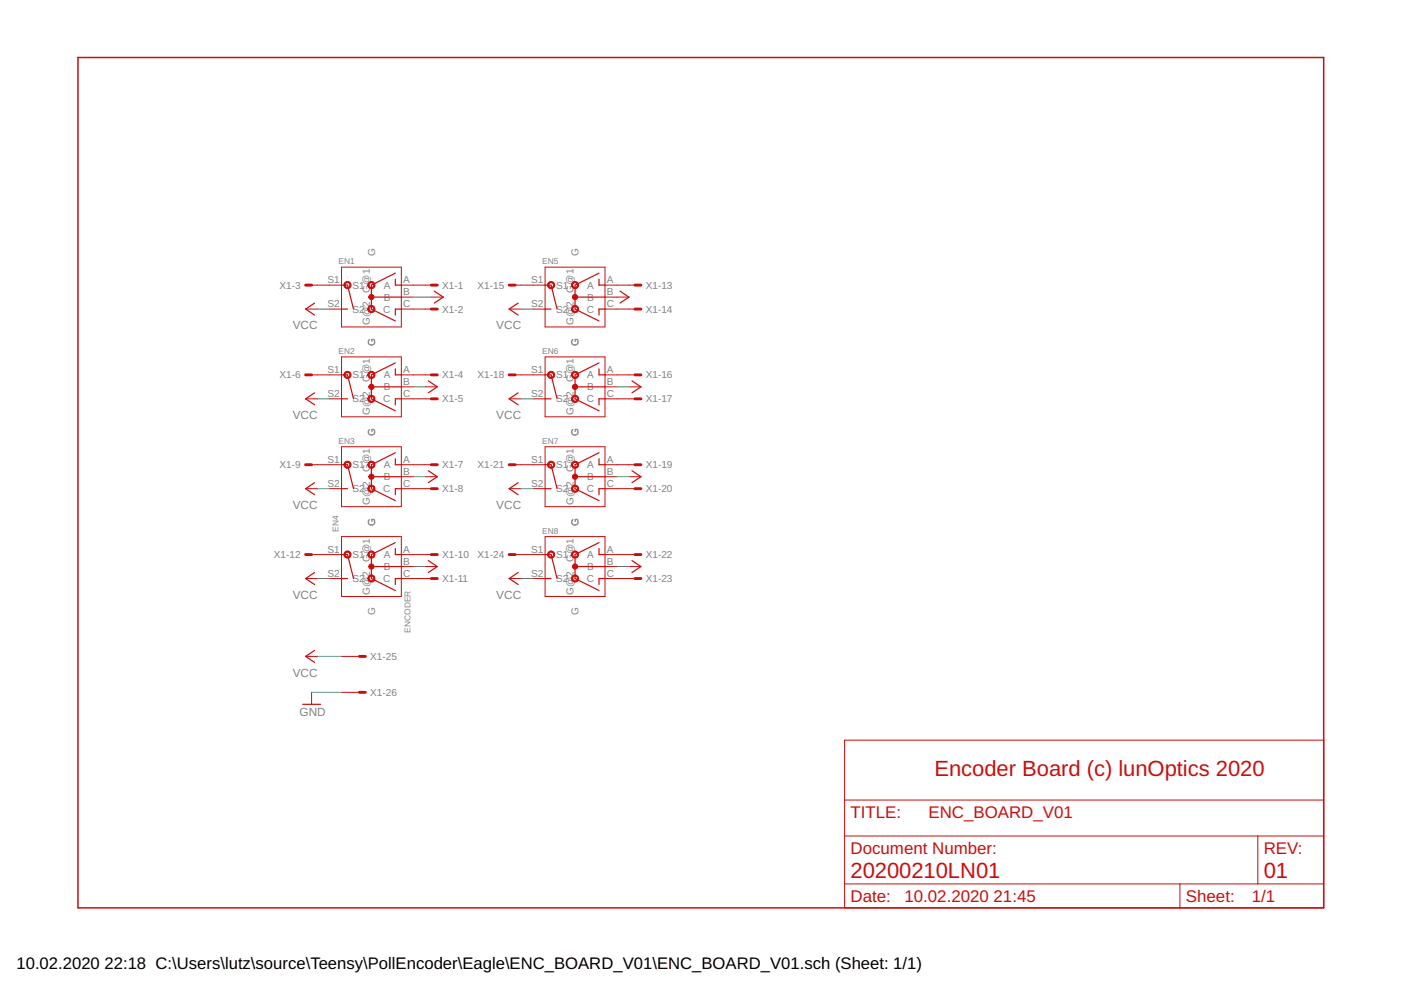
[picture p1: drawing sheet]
<svg xmlns="http://www.w3.org/2000/svg" width="297mm" height="210mm" viewBox="0 0 297 210" stroke-linecap="round" stroke-linejoin="round" font-family="sans-serif">
<path d="M16.5 12.2h264.1v180.3h-264.1z" fill="none" stroke="#c90d0c" stroke-width=".32"/>
<g fill="none" stroke="#c90d0c" stroke-width=".21">
<path d="M72.4 56.6h12.7v12.7h-12.7zM115.6 56.6h12.7v12.7h-12.7zM64.8 65.5h2.5M66.1 60.5h6.3M66.1 79.5h6.3M69.9 65.5h2.5M72.4 75.7h12.7v12.7h-12.7zM85.1 60.5h6.3M85.1 63h2.5M85.1 65.5h6.3M85.1 79.5h6.3M91.4 63h2.6"/>
<path d="M107.9 65.5h2.6M109.2 60.5h6.4M109.2 79.5h6.4M113 65.5h2.6M115.6 75.7h12.7v12.7h-12.7zM128.3 60.5h6.3M128.3 63h5M128.3 65.5h6.3M128.3 79.5h6.3M64.8 84.6h2.5M66.1 98.5h6.3M69.9 84.6h2.5"/>
<path d="M72.4 94.7h12.7v12.7h-12.7zM85.1 82h2.5M85.1 84.6h6.3M85.1 98.5h6.3M90.2 82h2.5M107.9 84.6h2.6M109.2 98.5h6.4M113 84.6h2.6M115.6 94.7h12.7v12.7h-12.7zM128.3 82h2.5M128.3 84.6h6.3M128.3 98.5h6.3"/>
<path d="M133.3 82h2.6M64.8 103.6h2.5M66.1 117.6h6.3M69.9 103.6h2.5M72.4 113.8h12.7v12.7h-12.7zM85.1 101.1h2.5M85.1 103.6h6.3M85.1 117.6h6.3M90.2 101.1h2.5M107.9 103.6h2.6M109.2 117.6h6.4M113 103.6h2.6"/>
<path d="M115.6 113.8h12.7v12.7h-12.7zM128.3 101.1h2.5M128.3 103.6h6.3M128.3 117.6h6.3M133.3 101.1h2.6M64.8 122.7h2.5M64.8 139.2h2.5M69.9 122.7h2.5M72.4 139.2h3.8M85.1 120.1h2.5M85.1 122.7h6.3M90.2 120.1h2.5"/>
<path d="M107.9 122.7h2.6M113 122.7h2.6M128.3 120.1h2.5M128.3 122.7h6.3M133.3 120.1h2.6M66.1 146.8v2.5M72.4 146.8h3.8M179.1 156.9h101.5v35.6h-101.5zM179.1 177.2h101.5M179.1 169.6h101.5M266.7 177.2v10.2M179.1 187.4h101.5"/>
<path d="M250.2 187.4v5.1"/>
</g>
<g fill="none" stroke="#c90d0c" stroke-width=".25">
<path d="M83.8 59.2v1.3h1.3M83.8 57.9l-5.1 2.6v5l5.1 2.6M127 59.2v1.3h1.3M127 57.9l-5.1 2.6v5l5.1 2.6M66.7 64.3l-1.9 1.2 1.9 1.3M72.4 60.5h1.3l1.3 5M72.4 65.5h1.3M72.4 79.5h1.3l1.3 5.1M78.7 63h6.4M83.8 78.2v1.3h1.3M83.8 76.9l-5.1 2.6v5.1l5.1 2.5M85.1 65.5h-1.3v1.3"/>
<path d="M92.1 61.7l1.9 1.3-1.9 1.3M109.9 64.3l-2 1.2 2 1.3M115.6 60.5h1.2l1.3 5M115.6 65.5h1.2M115.6 79.5h1.2l1.3 5.1M121.9 63h6.4M127 78.2v1.3h1.3M127 76.9l-5.1 2.6v5.1l5.1 2.5M128.3 65.5h-1.3v1.3M131.4 61.7l1.9 1.3-1.9 1.3M66.7 83.3l-1.9 1.3 1.9 1.2M72.4 84.6h1.3"/>
<path d="M72.4 98.5h1.3l1.3 5.1M78.7 82h6.4M83.8 97.3v1.2h1.3M83.8 96l-5.1 2.5v5.1l5.1 2.6M85.1 84.6h-1.3v1.2M90.8 80.8l1.9 1.2-1.9 1.3M90.8 99.8l1.9 1.3-1.9 1.2M109.9 83.3l-2 1.3 2 1.2M115.6 84.6h1.2M115.6 98.5h1.2l1.3 5.1M121.9 82h6.4M127 97.3v1.2h1.3"/>
<path d="M127 96l-5.1 2.5v5.1l5.1 2.6M128.3 84.6h-1.3v1.2M134 99.8l1.9 1.3-1.9 1.2M134 80.8l1.9 1.2-1.9 1.3M66.7 102.3l-1.9 1.3 1.9 1.3M72.4 103.6h1.3M72.4 117.6h1.3l1.3 5.1M78.7 101.1h6.4M83.8 116.3v1.3h1.3M83.8 115l-5.1 2.6v5.1l5.1 2.5M85.1 103.6h-1.3v1.3M90.8 118.9l1.9 1.2-1.9 1.3"/>
<path d="M109.9 102.3l-2 1.3 2 1.3M115.6 103.6h1.2M115.6 117.6h1.2l1.3 5.1M121.9 101.1h6.4M127 116.3v1.3h1.3M127 115l-5.1 2.6v5.1l5.1 2.5M128.3 103.6h-1.3v1.3M134 118.9l1.9 1.2-1.9 1.3M66.7 121.4l-1.9 1.3 1.9 1.2M66.7 137.9l-1.9 1.3 1.9 1.2M72.4 122.7h1.3M78.7 120.1h6.4"/>
<path d="M85.1 122.7h-1.3v1.2M109.9 121.4l-2 1.3 2 1.2M115.6 122.7h1.2M121.9 120.1h6.4M128.3 122.7h-1.3v1.2M64.2 149.3h3.8"/>
</g>
<g fill="#c90d0c" stroke="#c90d0c" stroke-width=".21">
<path d="M78.2 59.9a.76 .76 0 0 1 1.2 .1 .76 .76 0 0 1-.4 1.2 .76 .76 0 0 1-1-.7h.2a.51 .51 0 0 1 .7-.6 .51 .51 0 0 1 .2 .9 .51 .51 0 0 1-.8-.2l-.1-.1h-.2z" fill-rule="evenodd"/>
<path d="M78.2 65a.76 .76 0 0 1 1.2 .1 .76 .76 0 0 1-.4 1.2 .76 .76 0 0 1-1-.8h.2a.51 .51 0 0 1 .7-.5 .51 .51 0 0 1 .2 .8 .51 .51 0 0 1-.8-.1l-.1-.2h-.2z" fill-rule="evenodd"/>
<path d="M78.3 62.7a.56 .56 0 0 1 .9-.1 .56 .56 0 0 1-.3 .9 .56 .56 0 0 1-.7-.5h.6h-.6z" fill-rule="evenodd"/>
<path d="M73.1 59.9a.76 .76 0 0 1 1.2 .1 .76 .76 0 0 1-.4 1.1 .76 .76 0 0 1-1-.6h.3a.51 .51 0 0 1 .7-.5 .51 .51 0 0 1 .1 .9 .51 .51 0 0 1-.8-.3v-.1h-.3z" fill-rule="evenodd"/>
<path d="M78.2 79a.76 .76 0 0 1 1.2 .1 .76 .76 0 0 1-.5 1.1 .76 .76 0 0 1-.9-.7h.2a.51 .51 0 0 1 .7-.5 .51 .51 0 0 1 .2 .8 .51 .51 0 0 1-.8-.1l-.1-.2h-.2z" fill-rule="evenodd"/>
<path d="M78.2 84.1a.76 .76 0 0 1 1.2 .1 .76 .76 0 0 1-.5 1.1 .76 .76 0 0 1-.9-.7h.2a.51 .51 0 0 1 .7-.5 .51 .51 0 0 1 .2 .8 .51 .51 0 0 1-.8-.1l-.1-.2h-.2z" fill-rule="evenodd"/>
<path d="M78.5 81.5a.56 .56 0 0 1 .8 .3 .56 .56 0 0 1-.4 .8 .56 .56 0 0 1-.7-.6l.6 .1-.6-.1z" fill-rule="evenodd"/>
<path d="M73.1 79a.76 .76 0 0 1 1.2 0 .76 .76 0 0 1-.4 1.2 .76 .76 0 0 1-1-.7h.3a.51 .51 0 0 1 .7-.4 .51 .51 0 0 1 .1 .8 .51 .51 0 0 1-.8-.2v-.2h-.3z" fill-rule="evenodd"/>
<path d="M78.2 98a.76 .76 0 0 1 1.2 .1 .76 .76 0 0 1-.5 1.2 .76 .76 0 0 1-.9-.8h.2a.51 .51 0 0 1 .7-.5 .51 .51 0 0 1 .2 .8 .51 .51 0 0 1-.8-.1l-.1-.2h-.2z" fill-rule="evenodd"/>
<path d="M78.2 103.1a.76 .76 0 0 1 1.2 .1 .76 .76 0 0 1-.5 1.2 .76 .76 0 0 1-.9-.8h.2a.51 .51 0 0 1 .7-.5 .51 .51 0 0 1 .2 .8 .51 .51 0 0 1-.8-.1l-.1-.2h-.2z" fill-rule="evenodd"/>
<path d="M78.5 100.6a.56 .56 0 0 1 .8 .3 .56 .56 0 0 1-.5 .7 .56 .56 0 0 1-.6-.5h.6h-.6z" fill-rule="evenodd"/>
<path d="M73.1 98a.75 .75 0 0 1 1.2 .1 .75 .75 0 0 1-.4 1.1 .75 .75 0 0 1-1-.7h.3a.51 .51 0 0 1 .7-.4 .51 .51 0 0 1 .1 .8 .51 .51 0 0 1-.8-.2v-.2h-.3z" fill-rule="evenodd"/>
<path d="M78.2 117.1a.76 .76 0 0 1 1.2 .1 .76 .76 0 0 1-.5 1.1 .76 .76 0 0 1-.9-.7h.2a.51 .51 0 0 1 .7-.5 .51 .51 0 0 1 .2 .8 .51 .51 0 0 1-.8-.1l-.1-.2h-.2z" fill-rule="evenodd"/>
<path d="M78.2 122.2a.76 .76 0 0 1 1.2 .1 .76 .76 0 0 1-.5 1.1 .76 .76 0 0 1-.9-.7h.2a.51 .51 0 0 1 .7-.6 .51 .51 0 0 1 .2 .9 .51 .51 0 0 1-.8-.2l-.1-.1h-.2z" fill-rule="evenodd"/>
<path d="M78.5 119.6a.56 .56 0 0 1 .8 .3 .56 .56 0 0 1-.5 .8 .56 .56 0 0 1-.6-.6h.6h-.6z" fill-rule="evenodd"/>
<path d="M73.1 117.1a.75 .75 0 0 1 1.2 0 .75 .75 0 0 1-.4 1.2 .75 .75 0 0 1-1-.7h.3a.51 .51 0 0 1 .7-.5 .51 .51 0 0 1 .1 .9 .51 .51 0 0 1-.8-.2v-.2h-.3z" fill-rule="evenodd"/>
<path d="M121.3 59.9a.76 .76 0 0 1 1.3 .1 .76 .76 0 0 1-.5 1.2 .76 .76 0 0 1-.9-.7h.2a.51 .51 0 0 1 .7-.6 .51 .51 0 0 1 .2 .9 .51 .51 0 0 1-.8-.2l-.1-.1h-.2z" fill-rule="evenodd"/>
<path d="M121.3 65a.76 .76 0 0 1 1.3 .1 .76 .76 0 0 1-.5 1.2 .76 .76 0 0 1-.9-.8h.2a.51 .51 0 0 1 .7-.5 .51 .51 0 0 1 .2 .8 .51 .51 0 0 1-.8-.1l-.1-.2h-.2z" fill-rule="evenodd"/>
<path d="M121.4 62.7a.56 .56 0 0 1 .9-.1 .56 .56 0 0 1-.1 .9 .56 .56 0 0 1-.8-.5h.6h-.6z" fill-rule="evenodd"/>
<path d="M116.3 59.9a.76 .76 0 0 1 1.2 .1 .76 .76 0 0 1-.4 1.2 .76 .76 0 0 1-1-.7h.2a.51 .51 0 0 1 .7-.6 .51 .51 0 0 1 .2 .9 .51 .51 0 0 1-.8-.2l-.1-.1h-.2z" fill-rule="evenodd"/>
<path d="M121.3 79a.76 .76 0 0 1 1.3 .1 .76 .76 0 0 1-.5 1.1 .76 .76 0 0 1-.9-.7h.2a.51 .51 0 0 1 .7-.5 .51 .51 0 0 1 .2 .8 .51 .51 0 0 1-.8-.1l-.1-.2h-.2z" fill-rule="evenodd"/>
<path d="M121.3 84.1a.76 .76 0 0 1 1.3 .1 .76 .76 0 0 1-.5 1.1 .76 .76 0 0 1-.9-.7h.2a.51 .51 0 0 1 .7-.5 .51 .51 0 0 1 .2 .8 .51 .51 0 0 1-.8-.1l-.1-.2h-.2z" fill-rule="evenodd"/>
<path d="M121.4 81.7a.56 .56 0 0 1 .9-.1 .56 .56 0 0 1-.2 .9 .56 .56 0 0 1-.7-.5h.6h-.6z" fill-rule="evenodd"/>
<path d="M116.3 79a.76 .76 0 0 1 1.2 .1 .76 .76 0 0 1-.5 1.1 .76 .76 0 0 1-.9-.7h.2a.51 .51 0 0 1 .7-.5 .51 .51 0 0 1 .2 .8 .51 .51 0 0 1-.8-.1l-.1-.2h-.2z" fill-rule="evenodd"/>
<path d="M121.3 98a.76 .76 0 0 1 1.3 .1 .76 .76 0 0 1-.5 1.2 .76 .76 0 0 1-.9-.8h.2a.51 .51 0 0 1 .7-.5 .51 .51 0 0 1 .2 .8 .51 .51 0 0 1-.8-.1l-.1-.2h-.2z" fill-rule="evenodd"/>
<path d="M121.3 103.1a.76 .76 0 0 1 1.3 .1 .76 .76 0 0 1-.5 1.2 .76 .76 0 0 1-.9-.8h.2a.51 .51 0 0 1 .7-.5 .51 .51 0 0 1 .2 .8 .51 .51 0 0 1-.8-.1l-.1-.2h-.2z" fill-rule="evenodd"/>
<path d="M121.4 100.8a.56 .56 0 0 1 .9-.1 .56 .56 0 0 1-.2 .9 .56 .56 0 0 1-.7-.5h.6h-.6z" fill-rule="evenodd"/>
<path d="M116.3 98a.76 .76 0 0 1 1.2 .1 .76 .76 0 0 1-.5 1.2 .76 .76 0 0 1-.9-.8h.2a.51 .51 0 0 1 .7-.5 .51 .51 0 0 1 .2 .8 .51 .51 0 0 1-.8-.1l-.1-.2h-.2z" fill-rule="evenodd"/>
<path d="M121.3 117.1a.76 .76 0 0 1 1.3 .1 .76 .76 0 0 1-.5 1.1 .76 .76 0 0 1-.9-.7h.2a.51 .51 0 0 1 .7-.5 .51 .51 0 0 1 .2 .8 .51 .51 0 0 1-.8-.1l-.1-.2h-.2z" fill-rule="evenodd"/>
<path d="M121.3 122.2a.76 .76 0 0 1 1.3 .1 .76 .76 0 0 1-.5 1.1 .76 .76 0 0 1-.9-.7h.2a.51 .51 0 0 1 .7-.6 .51 .51 0 0 1 .2 .9 .51 .51 0 0 1-.8-.2l-.1-.1h-.2z" fill-rule="evenodd"/>
<path d="M121.4 119.8a.56 .56 0 0 1 .9-.1 .56 .56 0 0 1-.2 .9 .56 .56 0 0 1-.7-.5h.6h-.6z" fill-rule="evenodd"/>
<path d="M116.3 117.1a.76 .76 0 0 1 1.2 .1 .76 .76 0 0 1-.5 1.1 .76 .76 0 0 1-.9-.7h.2a.51 .51 0 0 1 .7-.5 .51 .51 0 0 1 .2 .8 .51 .51 0 0 1-.8-.1l-.1-.2h-.2z" fill-rule="evenodd"/>
</g>
<g fill="none" stroke="#c90d0c" stroke-width=".61">
<path d="M64.8 60.5h1.3M64.8 79.5h1.3M91.4 60.5h1.3M91.4 65.5h1.3M91.4 79.5h1.3M107.9 60.5h1.3M107.9 79.5h1.3M134.6 60.5h1.3M134.6 65.5h1.3M134.6 79.5h1.3M64.8 98.5h1.3M91.4 84.6h1.3"/>
<path d="M91.4 98.5h1.3M107.9 98.5h1.3M134.6 84.6h1.3M134.6 98.5h1.3M64.8 117.6h1.3M91.4 103.6h1.3M91.4 117.6h1.3M107.9 117.6h1.3M134.6 103.6h1.3M134.6 117.6h1.3M76.2 139.2h1.3M91.4 122.7h1.3"/>
<path d="M134.6 122.7h1.3M76.2 146.8h1.3"/>
</g>
<g fill="none" stroke="#0dab76" stroke-width=".21">
<path d="M67.3 65.5h2.6M87.6 63h3.8M110.5 65.5h2.5M67.3 84.6h2.6M87.6 82h2.6M110.5 84.6h2.5M130.8 82h2.5M67.3 103.6h2.6M87.6 101.1h2.6M110.5 103.6h2.5M130.8 101.1h2.5M67.3 122.7h2.6"/>
<path d="M67.3 139.2h5.1M87.6 120.1h2.6M110.5 122.7h2.5M130.8 120.1h2.5M66.1 146.8h6.3"/>
</g>
<g font-size="4.7" fill="#c90d0c">
<text x="198.1" y="164.6">Encoder Board (c) lunOptics 2020</text>
<text x="180.3" y="186.1">20200210LN01</text>
<text x="267.9" y="186.1">01</text>
</g>
<g font-size="3.6" fill="#c90d0c">
<text x="180.3" y="173.4">TITLE:</text>
<text x="196.8" y="173.4">ENC_BOARD_V01</text>
<text x="180.3" y="181.1">Document Number:</text>
<text x="267.9" y="181.1">REV:</text>
<text x="180.3" y="191.2">Date:</text>
<text x="191.8" y="191.2">10.02.2020</text>
<text x="210.7" y="191.2">21:45</text>
<text x="251.4" y="191.2">Sheet:</text>
<text x="265.4" y="191.2">1/1</text>
</g>
<g font-size="3.5">
<text x="3.5" y="205.4">10.02.2020</text>
<text x="22.2" y="205.4">22:18 C:\Users\lutz\source\Teensy\PollEncoder\Eagle\ENC_BOARD_V01\ENC_BOARD_V01.sch (Sheet: 1/1)</text>
</g>
<g font-size="2.5" fill="#808080">
<text x="62.1" y="69.8">VCC</text>
<text x="105.2" y="69.8">VCC</text>
<text x="62.1" y="88.9">VCC</text>
<text x="105.2" y="88.9">VCC</text>
<text x="62.1" y="107.9">VCC</text>
<text x="105.2" y="107.9">VCC</text>
<text x="62.1" y="127">VCC</text>
<text x="105.2" y="127">VCC</text>
<text x="62.1" y="143.5">VCC</text>
<text x="63.5" y="151.9">GND</text>
</g>
<g font-size="2.1" fill="#808080">
<text x="79.5" y="54.3" transform="rotate(-90 79.5 54.3)">G</text>
<text x="122.7" y="54.3" transform="rotate(-90 122.7 54.3)">G</text>
<text x="59.3" y="61.2">X1-3</text>
<text x="69.4" y="60.1">S1</text>
<text x="69.4" y="65.2">S2</text>
<text x="74.7" y="61.2">S1</text>
<text x="78.4" y="62" transform="rotate(-90 78.4 62)">G@1</text>
<text x="81.3" y="61.2">A</text>
<text x="81.3" y="63.7">B</text>
<text x="85.5" y="60.1">A</text>
<text x="85.5" y="62.6">B</text>
<text x="85.5" y="65.2">C</text>
<text x="93.7" y="61.2">X1-1</text>
<text x="101.2" y="61.2">X1-15</text>
<text x="112.6" y="60.1">S1</text>
<text x="112.6" y="65.2">S2</text>
<text x="117.9" y="61.2">S1</text>
<text x="121.6" y="62" transform="rotate(-90 121.6 62)">G@1</text>
<text x="124.5" y="61.2">A</text>
<text x="124.5" y="63.7">B</text>
<text x="128.6" y="60.1">A</text>
<text x="128.6" y="62.6">B</text>
<text x="128.6" y="65.2">C</text>
<text x="136.9" y="61.2">X1-13</text>
<text x="74.7" y="66.3">S2</text>
<text x="78.4" y="69" transform="rotate(-90 78.4 69)">G@2</text>
<text x="81.2" y="66.3">C</text>
<text x="93.7" y="66.3">X1-2</text>
<text x="117.9" y="66.3">S2</text>
<text x="121.6" y="69" transform="rotate(-90 121.6 69)">G@2</text>
<text x="124.4" y="66.3">C</text>
<text x="136.9" y="66.3">X1-14</text>
<text x="79.5" y="73.3" transform="rotate(-90 79.5 73.3)">G</text>
<text x="122.7" y="73.3" transform="rotate(-90 122.7 73.3)">G</text>
<text x="59.3" y="80.3">X1-6</text>
<text x="69.4" y="79.1">S1</text>
<text x="74.7" y="80.3">S1</text>
<text x="78.4" y="81.1" transform="rotate(-90 78.4 81.1)">G@1</text>
<text x="81.3" y="80.3">A</text>
<text x="81.3" y="82.8">B</text>
<text x="85.5" y="79.1">A</text>
<text x="85.5" y="81.7">B</text>
<text x="93.7" y="80.3">X1-4</text>
<text x="101.2" y="80.3">X1-18</text>
<text x="112.6" y="79.1">S1</text>
<text x="117.9" y="80.3">S1</text>
<text x="121.6" y="81.1" transform="rotate(-90 121.6 81.1)">G@1</text>
<text x="124.5" y="80.3">A</text>
<text x="124.5" y="82.8">B</text>
<text x="128.6" y="79.1">A</text>
<text x="128.6" y="81.7">B</text>
<text x="136.9" y="80.3">X1-16</text>
<text x="69.4" y="84.2">S2</text>
<text x="74.7" y="85.3">S2</text>
<text x="78.4" y="88" transform="rotate(-90 78.4 88)">G@2</text>
<text x="81.2" y="85.3">C</text>
<text x="85.5" y="84.2">C</text>
<text x="93.7" y="85.3">X1-5</text>
<text x="112.6" y="84.2">S2</text>
<text x="117.9" y="85.3">S2</text>
<text x="121.6" y="88" transform="rotate(-90 121.6 88)">G@2</text>
<text x="124.4" y="85.3">C</text>
<text x="128.6" y="84.2">C</text>
<text x="136.9" y="85.3">X1-17</text>
<text x="79.5" y="92.4" transform="rotate(-90 79.5 92.4)">G</text>
<text x="122.7" y="92.4" transform="rotate(-90 122.7 92.4)">G</text>
<text x="59.3" y="99.3">X1-9</text>
<text x="69.4" y="98.2">S1</text>
<text x="74.7" y="99.3">S1</text>
<text x="78.4" y="100.1" transform="rotate(-90 78.4 100.1)">G@1</text>
<text x="81.3" y="99.3">A</text>
<text x="81.3" y="101.8">B</text>
<text x="85.5" y="98.2">A</text>
<text x="85.5" y="100.7">B</text>
<text x="93.7" y="99.3">X1-7</text>
<text x="101.2" y="99.3">X1-21</text>
<text x="112.6" y="98.2">S1</text>
<text x="117.9" y="99.3">S1</text>
<text x="121.6" y="100.1" transform="rotate(-90 121.6 100.1)">G@1</text>
<text x="124.5" y="99.3">A</text>
<text x="124.5" y="101.8">B</text>
<text x="128.6" y="98.2">A</text>
<text x="128.6" y="100.7">B</text>
<text x="136.9" y="99.3">X1-19</text>
<text x="69.4" y="103.3">S2</text>
<text x="74.7" y="104.4">S2</text>
<text x="78.4" y="107.1" transform="rotate(-90 78.4 107.1)">G@2</text>
<text x="81.2" y="104.4">C</text>
<text x="85.5" y="103.3">C</text>
<text x="93.7" y="104.4">X1-8</text>
<text x="112.6" y="103.3">S2</text>
<text x="117.9" y="104.4">S2</text>
<text x="121.6" y="107.1" transform="rotate(-90 121.6 107.1)">G@2</text>
<text x="124.4" y="104.4">C</text>
<text x="128.6" y="103.3">C</text>
<text x="136.9" y="104.4">X1-20</text>
<text x="79.5" y="111.4" transform="rotate(-90 79.5 111.4)">G</text>
<text x="122.7" y="111.4" transform="rotate(-90 122.7 111.4)">G</text>
<text x="58.1" y="118.3">X1-12</text>
<text x="69.4" y="117.2">S1</text>
<text x="74.7" y="118.3">S1</text>
<text x="78.4" y="119.2" transform="rotate(-90 78.4 119.2)">G@1</text>
<text x="81.3" y="118.3">A</text>
<text x="85.5" y="117.2">A</text>
<text x="85.5" y="119.8">B</text>
<text x="93.7" y="118.3">X1-10</text>
<text x="101.2" y="118.3">X1-24</text>
<text x="112.6" y="117.2">S1</text>
<text x="117.9" y="118.3">S1</text>
<text x="121.6" y="119.2" transform="rotate(-90 121.6 119.2)">G@1</text>
<text x="124.5" y="118.3">A</text>
<text x="128.6" y="117.2">A</text>
<text x="128.6" y="119.8">B</text>
<text x="136.9" y="118.3">X1-22</text>
<text x="69.4" y="122.3">S2</text>
<text x="74.7" y="123.4">S2</text>
<text x="81.2" y="123.4">C</text>
<text x="81.3" y="120.9">B</text>
<text x="85.5" y="122.3">C</text>
<text x="93.7" y="123.4">X1-11</text>
<text x="112.6" y="122.3">S2</text>
<text x="117.9" y="123.4">S2</text>
<text x="124.4" y="123.4">C</text>
<text x="124.5" y="120.9">B</text>
<text x="128.6" y="122.3">C</text>
<text x="136.9" y="123.4">X1-23</text>
<text x="78.4" y="126.1" transform="rotate(-90 78.4 126.1)">G@2</text>
<text x="79.5" y="130.5" transform="rotate(-90 79.5 130.5)">G</text>
<text x="121.6" y="126.1" transform="rotate(-90 121.6 126.1)">G@2</text>
<text x="122.7" y="130.5" transform="rotate(-90 122.7 130.5)">G</text>
<text x="78.5" y="139.9">X1-25</text>
<text x="78.5" y="147.5">X1-26</text>
</g>
<g font-size="1.8" fill="#808080">
<text x="71.8" y="56">EN1</text>
<text x="114.9" y="56">EN5</text>
<text x="71.8" y="75">EN2</text>
<text x="114.9" y="75">EN6</text>
<text x="71.8" y="94.1">EN3</text>
<text x="114.9" y="94.1">EN7</text>
<text x="71.8" y="112.8" transform="rotate(-90 71.8 112.8)">EN4</text>
<text x="114.9" y="113.1">EN8</text>
<text x="87" y="134.1" transform="rotate(-90 87 134.1)">ENCODER</text>
</g>
</svg>
